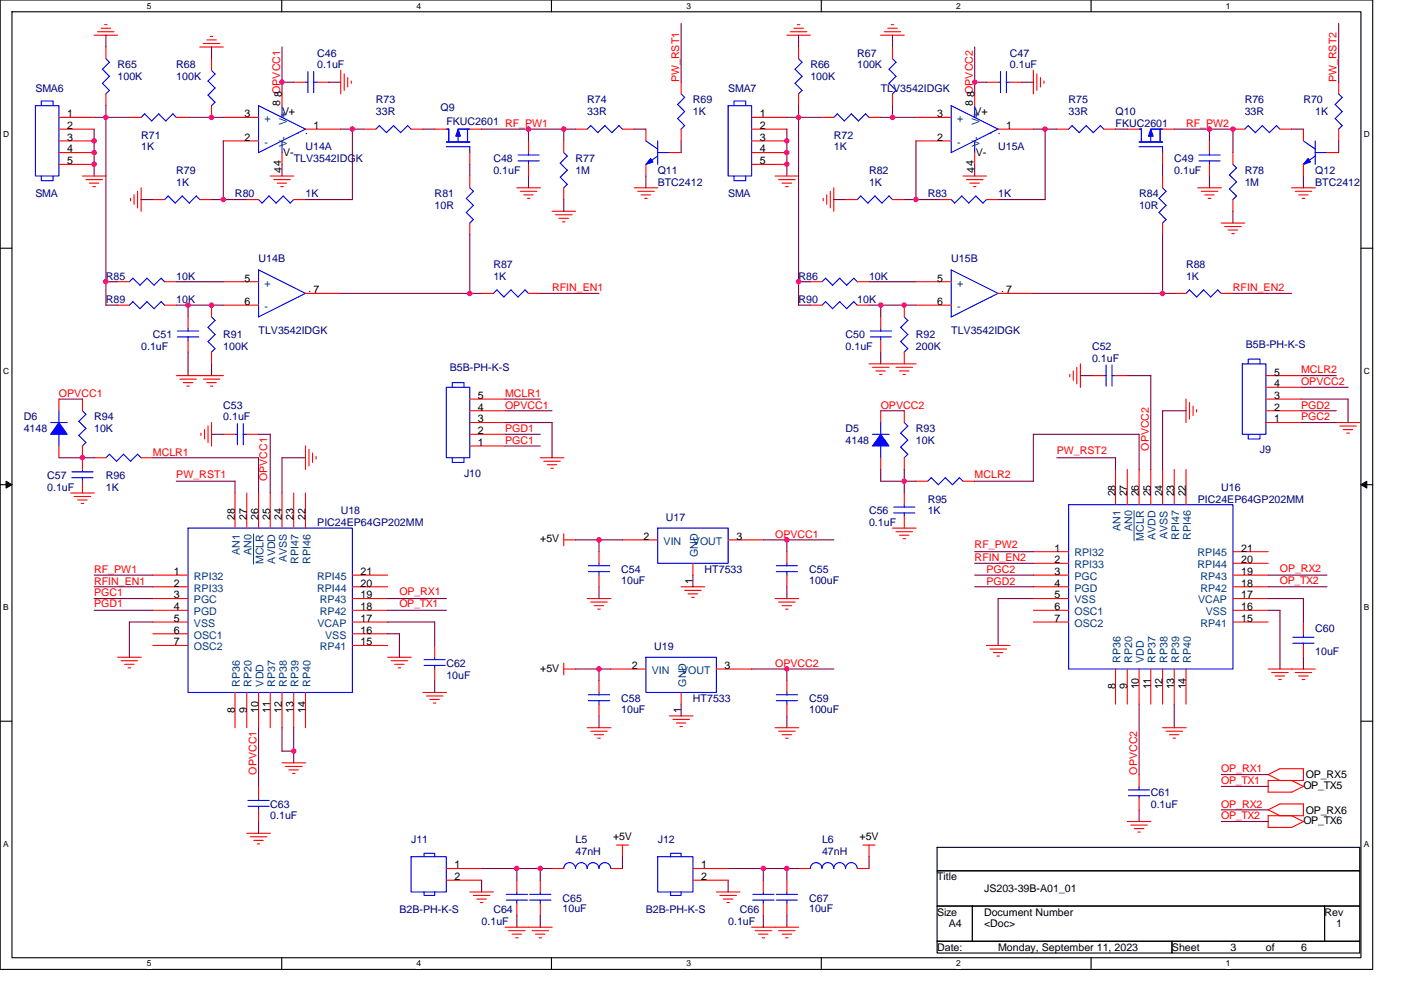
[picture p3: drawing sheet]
<svg xmlns="http://www.w3.org/2000/svg" width="297mm" height="210mm" viewBox="0 0 297 210" stroke-linecap="round" stroke-linejoin="round" font-family="sans-serif">
<path d="M0 0h291v205.6h-291zM2.5 2.5h286v200.6h-286z" fill="none" stroke="#000" stroke-width=".23"/>
<g fill="#fff">
<path d="M31.1 .3h1v1.9h-1z"/>
<path d="M31.1 203.4h1v2h-1z"/>
</g>
<path d="M59.7 0v2.5M59.7 203.1v2.5" fill="none" stroke="#000" stroke-width=".23"/>
<g fill="#fff">
<path d="M88.3 .3h1v1.9h-1z"/>
<path d="M88.3 203.4h1v2h-1z"/>
</g>
<path d="M116.9 0v2.5M116.9 203.1v2.5" fill="none" stroke="#000" stroke-width=".23"/>
<g fill="#fff">
<path d="M145.5 .3h1v1.9h-1z"/>
<path d="M145.5 203.4h1v2h-1z"/>
</g>
<path d="M174.1 0v2.5M174.1 203.1v2.5" fill="none" stroke="#000" stroke-width=".23"/>
<g fill="#fff">
<path d="M202.7 .3h1v1.9h-1z"/>
<path d="M202.7 203.4h1v2h-1z"/>
</g>
<path d="M231.3 0v2.5M231.3 203.1v2.5" fill="none" stroke="#000" stroke-width=".23"/>
<g fill="#fff">
<path d="M259.9 .3h1v1.9h-1z"/>
<path d="M259.9 203.4h1v2h-1z"/>
<path d="M.7 27.6h1.3v1.9h-1.3z"/>
<path d="M289.2 27.6h1.3v1.9h-1.3z"/>
<path d="M.7 77.7h1.3v2h-1.3z"/>
<path d="M289.2 77.7h1.3v2h-1.3z"/>
</g>
<path d="M0 52.6h2.5M288.5 52.6h2.5" fill="none" stroke="#000" stroke-width=".23"/>
<g fill="#fff">
<path d="M.7 127.9h1.2v2h-1.2z"/>
<path d="M289.2 127.9h1.2v2h-1.2z"/>
</g>
<path d="M0 102.8h2.5M288.5 102.8h2.5" fill="none" stroke="#000" stroke-width=".23"/>
<path d="M1.3 102.1l1.2 .7-1.2 .7zM288.5 102.8l1.3-.7v1.4z" fill="#000" stroke="#000" stroke-width=".21"/>
<g fill="#fff">
<path d="M.7 178h1.2v2h-1.2z"/>
<path d="M289.2 178h1.2v2h-1.2z"/>
</g>
<path d="M0 153h2.5M288.5 153h2.5M198.7 179.7h89.6v5h-89.6zM198.7 184.7h89.6v7.5h-89.6zM198.7 192.2h7.5v7.4h-7.5zM198.7 199.6h49.8v2.5h-49.8zM206.2 192.2h74.6v7.4h-74.6zM248.5 199.6h39.8v2.5h-39.8zM280.8 192.2h7.5v7.4h-7.5z" fill="none" stroke="#000" stroke-width=".23"/>
<g fill="none" stroke="#f00" stroke-width=".23">
<path d="M19.9 7.5h5M20.7 6.7h3.5M21.5 6h2M22.2 5.2h.5M22.5 10v2.4M22.5 19.9v2.5M42.4 10h4.9M43.1 9.2h3.5M43.9 8.5h2M44.6 7.7h.5M44.8 12.4v2.5M59.8 19.9v2.5"/>
<path d="M62.3 17.4h2.5M67.3 17.4h2.4M72.2 14.9v5M73 15.7v3.5M73.7 16.4v2.1M74.5 17.2v.5M144.4 17.4v2.5M166.8 7.5h5M167.6 6.7h3.5M168.3 6h2M169 5.2h.6M169.3 10v2.4"/>
<path d="M169.3 19.9v2.5M186.7 7.5h5M187.5 6.7h3.5M188.2 6h2M189 5.2h.5M189.2 10v2.4M189.2 19.9v2.5M206.6 19.9v2.5M209.1 17.4h2.5M214.1 17.4h2.5M219.1 14.9v5M219.8 15.7v3.5"/>
<path d="M220.6 16.4v2.1M221.3 17.2v.5M283.8 17.4v2.5M12.5 27.4h7.5M12.5 24.9h7.5M12.5 29.9h7.5M12.5 32.4h7.5M12.5 34.9h7.5M17.5 37.3h5M18.2 38.1h3.5M18.9 38.8h2.1M19.7 39.6h.5"/>
<path d="M27.4 24.9h2.5M29.9 39.8v5M37.4 24.9h2.5M44.8 22.4v2.5M47.3 24.9h7.5M47.3 29.9h7.5M57.3 37.3h5M58 38.1h3.5M58.8 38.8h2M59.5 39.6h.6M59.8 32.4v2.5M64.8 27.4h7.4"/>
<path d="M77.2 27.4h2.5M87.2 27.4h2.5M92.2 27.4h2.4M99.6 32.4v2.5M99.6 37.3v2.5M99.6 27.4h2.5M109.6 39.8h5M112.1 29.9v2.5M112.1 34.9v2.4M119.5 29.9v2.5M119.5 39.8v2.5M122 27.4h2.5"/>
<path d="M132 27.4h2.5M134.5 39.8h5M136.9 27.4v2.5M136.9 34.9v2.4M141.9 32.4h2.5M144.4 27.4v2.5M159.4 27.4h7.4M159.4 24.9h7.4M159.4 29.9h7.4M159.4 32.4h7.4M159.4 34.9h7.4M164.3 37.3h5"/>
<path d="M165.1 38.1h3.5M165.8 38.8h2M166.6 39.6h.5M174.3 24.9h2.5M176.8 39.8v5M184.3 24.9h2.4M194.2 24.9h7.5M194.2 29.9h7.5M204.2 37.3h5M204.9 38.1h3.5M205.6 38.8h2M206.4 39.6h.5"/>
<path d="M206.6 32.4v2.5M211.6 27.4h7.5M224.1 27.4h2.5M234 27.4h2.5M239 27.4h2.5M246.5 32.4v2.5M246.5 37.3v2.5M246.5 27.4h2.5M254 39.8h4.9M256.4 29.9v2.5M256.4 34.9v2.4M261.4 27.4h2.5"/>
<path d="M261.4 32.4v2.5M271.4 27.4h2.5M273.9 39.8h5M276.3 27.4v2.5M276.3 34.9v2.4M281.3 32.4h2.5M283.8 27.4v2.5M24.9 59.8h2.5M27.7 42.1v.5M28.4 41.3v2M29.2 40.6v3.5M32.4 42.3h2.5"/>
<path d="M34.9 59.8h2.5M42.4 42.3h2.4M47.3 59.8h7.5M52.3 42.3h2.5M62.3 42.3h2.5M99.6 47.3v2.5M110.3 40.6h3.5M111 41.3h2M111.8 42.1h.5M117 44.8h5M117.8 45.6h3.5M118.5 46.3h2"/>
<path d="M119.3 47.1h.5M135.2 40.6h3.5M135.9 41.3h2M136.7 42.1h.5M171.8 59.8h2.5M174.5 42.1v.5M175.3 41.3v2M176 40.6v3.5M179.3 42.3h2.5M181.8 59.8h2.5M189.2 42.3h2.5M194.2 59.8h7.5"/>
<path d="M199.2 42.3h2.5M209.1 42.3h2.5M246.5 47.3v2.5M254.7 40.6h3.5M255.4 41.3h2M256.2 42.1h.5M258.9 47.3h5M259.7 48h3.5M260.4 48.8h2M261.2 49.6h.5M261.4 42.3v2.5M274.6 40.6h3.5"/>
<path d="M275.3 41.3h2M276.1 42.1h.5M24.9 64.7h2.5M34.9 64.7h2.5M37.4 79.7h10M39.9 67.2v2.5M39.9 72.2v2.5M44.8 64.7v2.5M44.8 74.7v2.5M47.3 64.7h7.5M64.8 62.2h7.4M102.1 62.2h2.5"/>
<path d="M112.1 62.2h2.5M171.8 64.7h2.5M181.8 64.7h2.5M185 77.9h3.5M185.7 78.7h2M186.5 79.4h.5M186.7 67.2v2.5M186.7 72.2v2.5M190 77.9h3.5M190.7 78.7h2M191.5 79.4h.5M191.7 64.7v2.5"/>
<path d="M191.7 74.7v2.5M194.2 64.7h7.5M194.2 77.2h-9.9M211.6 62.2h7.5M226.8 79.4v.5M227.6 78.7v2M228.3 77.9v3.5M229.1 77.2v5M231.5 79.7h2.5M236.5 79.7h2.5M249 62.2h2.5M258.9 62.2h2.5"/>
<path d="M268.4 79.7h7.4M12.5 84.6v2.5M12.5 94.6v2.5M17.5 84.6v2.5M17.5 94.6v5M20 97.1h2.5M29.9 97.1h2.5M38.1 80.4h3.5M38.9 81.2h2M39.6 81.9h.5M42.6 91.9v.5M43.1 80.4h3.5"/>
<path d="M43.4 91.1v2M43.8 81.2h2M44.1 90.4v3.5M44.6 81.9h.5M44.8 89.6v5M47.3 92.1h2.5M52.3 92.1h2.5M64.8 94.6v5M65.5 95.3v3.5M66.3 96.1v2M67 96.8v.5M99.6 89.6h7.5"/>
<path d="M99.6 87.1h7.5M99.6 84.6h7.5M99.6 92.1h7.5M99.6 94.6h7.5M114.6 97.1h4.9M115.3 97.8h3.5M116 98.6h2M116.8 99.3h.5M186.7 87.1v2.5M186.7 97.1v2.5M191.7 87.1v2.5M191.7 97.1v2.5"/>
<path d="M236.5 99.6v7.4M239 99.6v7.4M241.5 99.6v7.4M244 99.6v7.4M246.5 99.6v7.4M249 99.6v7.4M251.5 84.6v5M251.5 99.6v7.4M252.2 85.4v3.5M253 86.1v2M253.7 86.9v.5M268.4 89.6h7.4"/>
<path d="M268.4 87.1h7.4M268.4 84.6h7.4M268.4 82.1h7.4M283.3 89.6h5M284.1 90.4h3.5M284.8 91.1h2M285.6 91.9h.5M15 104.6h5M15.7 105.3h3.5M16.5 106h2M17.2 106.8h.5M17.5 102.1v2.5"/>
<path d="M49.8 104.6v7.4M52.3 104.6v7.4M54.8 104.6v7.4M57.3 104.6v7.4M59.8 104.6v7.4M62.3 104.6v7.4M64.8 104.6v7.4M119.5 114.5h2.5M119.5 113.2v2.6M127 117v2.5M132 114.5h7.4M146.9 119.5v2.5"/>
<path d="M154.4 114.5h7.4M166.8 117v2.5M189.2 112h5M190 112.8h3.5M190.7 113.5h2M191.5 114.3h.5M191.7 104.6v2.4M191.7 109.5v2.5M194.2 102.1h2.5M204.2 102.1h2.4M219.1 117h7.5M219.1 119.5h7.5"/>
<path d="M261.4 117h7.5M261.4 119.5h7.5M24.9 139.4h5M32.4 127h7.5M32.4 124.5h7.5M32.4 136.9h7.5M32.4 122h7.5M32.4 129.5h7.5M32.4 131.9h7.5M32.4 134.4h7.5M74.7 127h7.5M74.7 124.5h7.5"/>
<path d="M74.7 136.9h7.5M74.7 122h7.5M74.7 129.5h7.5M74.7 131.9h7.5M74.7 134.4h7.5M82.2 139.4h5M92.2 136.9v2.5M124.5 127h5M125.3 127.7h3.5M126 128.5h2M126.7 129.2h.6M127 122v2.5"/>
<path d="M144.4 124.5h5M145.2 125.2h3.5M145.9 126h2M146.7 126.7h.5M164.3 127h5M165.1 127.7h3.5M165.8 128.5h2M166.6 129.2h.5M166.8 122v2.5M209.1 136.9h5M209.9 137.7h3.5M210.6 138.4h2"/>
<path d="M211.4 139.1h.5M219.1 127h7.5M219.1 124.5h7.5M219.1 122h7.5M219.1 129.5h7.5M219.1 131.9h7.5M261.4 127h7.5M261.4 124.5h7.5M261.4 122h7.5M261.4 129.5h7.5M261.4 131.9h7.5M276.3 131.9v2.5"/>
<path d="M276.3 136.9v2.5M25.7 140.1h3.5M26.4 140.9h2M27.2 141.6h.5M49.8 146.9v7.4M52.3 146.9v7.4M54.8 146.9v7.4M57.3 146.9v7.4M59.8 146.9v7.4M62.3 146.9v7.4M64.8 146.9v7.4M82.9 140.1h3.5"/>
<path d="M83.7 140.9h2M84.4 141.6h.6M89.7 146.9h5M90.4 147.6h3.5M91.1 148.4h2.1M91.9 149.1h.5M92.2 141.9v2.5M119.5 140.6v2.5M119.5 141.9h2.5M124.5 154.3h5M125.3 155.1h3.5M126 155.8h2"/>
<path d="M126.7 156.6h.6M127 144.4v2.5M127 149.4v2.4M129.5 141.9h7.4M141.9 151.8h5M142.7 152.6h3.5M143.4 153.4h2M144.2 154.1h.5M144.4 146.9v2.5M151.9 141.9h7.5M164.3 154.3h5M165.1 155.1h3.5"/>
<path d="M165.8 155.8h2M166.6 156.6h.5M166.8 144.4v2.5M166.8 149.4v2.4M236.5 141.9v7.5M239 141.9v7.5M241.5 141.9v7.5M244 141.9v7.5M246.5 154.3h5M246.5 141.9v7.5M247.2 155.1h3.5M247.9 155.8h2.1"/>
<path d="M248.7 156.6h.5M249 141.9v7.5M251.5 141.9v7.5M269.6 142.6h3.5M270.4 143.4h2M271.1 144.1h.5M274.6 142.6h3.5M275.3 143.4h2M276.1 144.1h.5M278.9 141.9h-10M52.3 176.7h5M53.1 177.5h3.5"/>
<path d="M53.8 178.2h2M54.6 179h.5M54.8 166.8v2.5M54.8 171.8v2.4M59.8 161.8h5M60.5 162.6h3.5M61.3 163.3h2M62 164h.5M130.7 179.2h2.5M132 179.2v2.5M183 179.2h2.5M184.3 179.2v2.5"/>
<path d="M239 174.2h5M239.8 175h3.5M240.5 175.7h2M241.3 176.5h.5M241.5 164.3v2.5M241.5 169.3v2.5M268.9 164.3l2.5 1.2M268.9 168h5M268.9 175.5h5M268.9 171.7l2.5 1.3M268.9 164.3l2.5-1.3h4.9v2.6M268.9 171.8l2.5-1.3h4.9v2.5"/>
<path d="M273.9 165.5l2.4 1.3-2.5 1.2M273.9 173l2.5 1.3M276.3 165.5h-7.4v2.5M276.3 173h-7.4v2.5M276.3 174.2l-2.5 1.3M94.6 184.2h7.5M94.6 186.7h7.5M99.6 189.2h5M100.4 189.9h3.5M101.1 190.7h2M101.9 191.4h.5M107.8 197.4h3.5"/>
<path d="M108.6 198.1h2M109.3 198.9h.6M109.6 186.7v2.5M109.6 191.7v2.5M112.8 197.4h3.5M113.5 198.1h2M114.3 198.9h.5M114.6 186.7v2.5M114.6 191.7v2.5M117 184.2h2.5M117.1 196.7h-10M129.5 184.2h2.5"/>
<path d="M146.9 184.2h7.5M146.9 186.7h7.5M151.9 189.2h5M152.6 189.9h3.5M153.4 190.7h2M154.1 191.4h.5M160.1 197.4h3.5M160.8 198.1h2M161.6 198.9h.5M161.8 186.7v2.5M161.8 191.7v2.5M165.1 197.4h3.5"/>
<path d="M165.8 198.1h2M166.6 198.9h.5M166.8 186.7v2.5M166.8 191.7v2.5M169.3 184.2h2.5M169.3 196.7h-9.9M181.8 184.2h2.5"/>
</g>
<g fill="none" stroke="#00f" stroke-width=".23">
<path d="M21.7 14.7l1.5 1.5M21.7 17.7l1.5 1.5-.8 .7M22.5 12.4l.7 .8M23.2 13.2l-1.5 1.5M23.2 16.2l-1.5 1.5M44.1 17.2l1.5 1.5M44.8 14.9l.8 .8M45.6 15.7l-1.5 1.5M45.6 18.7l-1.5 1.5 1.5 1.5M64.8 17.4h.5M65.3 15.2v4.5M66.5 17.4h.8"/>
<path d="M66.5 15.2v4.5M144.4 19.9l.8 .8-1.5 1.5M168.6 14.7l1.5 1.5M168.6 17.7l1.5 1.5M169.3 12.4l.8 .8M170 13.2l-1.5 1.5M170 16.2l-1.5 1.5M170 19.2l-.7 .7M188.5 14.7l1.5 1.5M188.5 17.7l1.5 1.5-.8 .7M189.2 12.4l.8 .8M190 13.2l-1.5 1.5"/>
<path d="M190 16.2l-1.5 1.5M211.6 17.4h.5M212.1 15.2v4.5M213.4 17.4h.7M213.4 15.2v4.5M283.8 19.9l.8 .8-1.5 1.5M7.5 22.4h5v14.9h-5zM8.8 37.3v1h2.5v-1M8.8 22.4v-1h2.5v1M30.7 24.1l-.8 .8M33.7 24.2l1.5 1.5M33.7 24.1l-1.5 1.6-1.5-1.5"/>
<path d="M36.6 24.2l.8 .7M36.7 24.1l-1.5 1.6M45.6 21.7l-.8 .7M54.8 22.4l10 5M54.8 22.4v10l10-5M59.8 22.4v2.5M59.8 29.9v2.5M80.5 26.6l-.8 .8M83.4 26.6l1.6 1.6M83.5 26.6l-1.6 1.5-1.4-1.5M86.4 26.6l.8 .8M86.4 26.6l-1.5 1.5"/>
<path d="M94.6 31.1h5v1.3M94.6 30.1h5M94.6 27.4h.6l-.1 2.7M97.1 27.4h2.5M97.1 28.6v1.5M99.1 27.4v2.7M99.6 39.8l.8 .8-1.6 1.5 1.6 1.5-1.6 1.5M109.8 34.1h4.5M109.8 32.9h4.5M112.1 32.4v.5M112.1 34.1v.8M118.8 37.6l1.5 1.5-.8 .8"/>
<path d="M119.5 32.4l.8 .7-1.5 1.5 1.5 1.5M120.3 36.1l-1.5 1.5M125.3 26.6l1.5 1.6M125.3 26.6l-.8 .8M128.2 26.6l1.5 1.6M128.3 26.6l-1.6 1.5M131.2 26.6l.8 .8M131.3 26.6l-1.6 1.5M136.9 29.9l2.6 1.7M139.4 32.4h2.6M139.4 33.1l-2.5 1.8M139.4 29.9v5"/>
<path d="M143.7 22.2l1.5 1.5M143.7 25.1l1.5 1.6-.8 .7M145.2 23.7l-1.5 1.5M154.4 22.4h5v14.9h-5zM155.6 22.4v-1h2.5v1M155.6 37.3v1h2.5v-1M177.5 24.1l-.7 .8M180.5 24.1l-1.5 1.6-1.5-1.5M183.5 24.2l.8 .7M183.5 24.1l-1.5 1.6-1.5-1.5M201.7 22.4l9.9 5M201.7 22.4v10l9.9-5"/>
<path d="M206.6 22.4v2.5M206.6 29.9v2.5M227.3 26.6l-.7 .8M230.3 26.6l-1.5 1.6-1.5-1.6M233.3 26.6l.8 .8M233.3 26.6l-1.5 1.6-1.5-1.6M241.5 31.1h5v1.3M241.5 30.1h5M241.5 27.4h.5v2.7M244 27.4h2.5M244 28.6v1.5M246 27.4v2.7"/>
<path d="M246.5 39.8l.7 .8M254.2 34.1h4.5M254.2 32.9h4.5M256.4 32.4v.5M256.4 34.1v.8M260.7 37.1l1.5 1.5-1.6 1.5M261.4 34.9l.8 .7-1.6 1.5M264.6 26.6l1.6 1.6M264.7 26.6l-.8 .8M267.6 26.6l1.6 1.6M267.6 26.6l-1.5 1.5M270.6 26.6l.8 .8"/>
<path d="M270.7 26.6l-1.6 1.5M276.3 29.9l2.6 1.7M278.8 33.1l-2.5 1.8M278.8 29.9v5M278.8 32.4h2.5M283.1 22.2l1.5 1.5M283.1 25.1l1.5 1.6-.8 .7M284.6 23.7l-1.5 1.5M28.2 59l1.5 1.5M28.2 59l-.8 .8M34.2 59l.7 .8M34.2 59l-1.5 1.5"/>
<path d="M35.6 41.6l1.6 1.5 1.4-1.5 1.5 1.5 1.5-1.5 .8 .8M35.7 41.6l-.8 .7M54.8 42.3l.7 .8 1.5-1.5 1.5 1.5M60 41.6l1.5 1.5M60 41.6l-1.5 1.5M62.3 42.3l-.8 .8M98.9 45.1l1.5 1.5-.8 .7M175 59l1.5 1.5M175.1 59l-.8 .8M181.8 42.3l.7-.7 1.5 1.5M181.8 59.8l-.8-.8-1.5 1.5M189.2 42.4l-.7-.8-1.5 1.5-1.5-1.5-1.5 1.5"/>
<path d="M201.7 42.3l.7 .8M201.7 57.2l9.9 5M201.7 57.3v9.9M208.4 43.1l-1.5-1.5-1.5 1.5-1.5-1.5-1.5 1.5M209.1 42.3l-.7 .8M245.7 45.1l1.5 1.5M247.2 40.6l-1.5 1.5 1.5 1.5M247.2 43.6l-1.5 1.5M247.2 46.6l-.7 .7M260.7 40.1l1.5 1.5M262.2 41.6l-.8 .8M28.2 64l1.5 1.5"/>
<path d="M28.2 64l-.8 .7M29.7 65.5l1.5-1.5 1.5 1.5M29.7 60.5l1.5-1.5 1.5 1.5M34.2 64l.7 .7M34.2 64l-1.5 1.5M37.6 71.5h4.5M37.6 70.2h4.5M39.9 69.7v.5M39.9 71.4v.8M44.1 69.4l1.5 1.6M44.8 67.2l.8 .8M45.6 68l-1.5 1.5"/>
<path d="M45.6 71l-1.5 1.5 1.5 1.5M45.6 73.9l-.8 .8M54.8 67.2l10-5-10-4.9v9.9M105.3 61.5l1.5 1.5M105.4 61.5l-.8 .7M106.8 63l1.5-1.5 1.6 1.5M112.1 62.3l-.8-.8-1.5 1.5M175 64l1.5 1.5M175.1 64l-.8 .7M176.5 65.5l1.6-1.5 1.4 1.5M176.5 60.5l1.6-1.5 1.4 1.5M181.8 64.7l-.8-.7-1.5 1.5"/>
<path d="M184.5 71.5h4.5M184.5 70.2h4.5M186.7 69.7v.5M186.7 71.4v.8M191 69.4l1.5 1.6-1.6 1.5M191 72.5l1.5 1.5-.8 .7M191.7 67.2l.8 .8M192.5 68l-1.6 1.5M211.6 62.2l-9.9 5M234 79.7h.5M234.5 77.4v4.5M235.8 79.7h.7"/>
<path d="M235.8 77.4v4.5M251.5 62.2l.7-.7 1.5 1.5M255.2 61.5l1.5 1.5M255.2 61.5l-1.5 1.5M258.9 62.3l-.7-.8-1.5 1.5M263.4 77.2h5v14.9h-5zM264.6 77.2v-1h2.5v1M10.7 89.6h3.6M12.5 87.1v2.5M12.5 92.1v2.5M16.7 92.4l1.5 1.5-.7 .7M17.5 99.6v.5"/>
<path d="M17.5 87.1l.7 .8-1.5 1.5 1.5 1.5M18.2 90.9l-1.5 1.5M23.2 96.3l-.7 .8M26.2 96.4l1.5 1.5M26.2 96.3l-1.5 1.6-1.5-1.5M29.2 96.4l.7 .7M29.2 96.3l-1.5 1.5M49.8 92.1h.6M50.3 89.9v4.4M51.6 92.1h.7M51.6 89.9v4.4M94.6 82.1h5v15h-5z"/>
<path d="M95.9 97.1v1h2.5v-1M95.9 82.1v-.9h2.5v.9M185 92.1h3.5M186.7 89.6v2.5M186.7 94.6v2.5M191 91.9l1.5 1.5-1.6 1.5M191 94.8l1.5 1.6-.8 .7M191.7 89.6l.8 .8-1.6 1.5M264.6 92.1v1h2.5v-1M15.2 101.3h4.5M15.2 100.1h4.5M17.5 101.3v.8"/>
<path d="M39.9 112h34.8v34.9h-34.8zM124.8 120h4.5M127 119.5v.5M139.4 112h15v7.5h-15zM164.6 120h4.5M166.8 119.5v.5M189.5 108.8h4.5M189.5 107.5h4.5M191.7 107v.6M191.7 108.8v.7M197.4 101.3l1.6 1.5M197.5 101.3l-.8 .8"/>
<path d="M200.4 101.3l-1.5 1.5M203.4 101.3l.8 .8M203.4 101.3l-1.5 1.5-1.5-1.5M226.6 107h34.8v34.9h-34.8zM89.9 139.9h4.5M92.2 139.4v.5M124.8 121.2h4.5M127 121.2v.8M136.9 139.4h15v7.5h-15zM164.6 121.2h4.5M166.8 121.2v.8M274.1 135.2h4.5"/>
<path d="M274.1 136.4h4.5M276.3 134.4v.8M276.3 136.4v.5M89.9 141.1h4.5M92.2 141.1v.8M124.8 148.6h4.5M124.8 147.4h4.5M127 146.9v.5M127 148.6v.8M164.6 148.6h4.5M164.6 147.4h4.5M166.8 146.9v.5"/>
<path d="M166.8 148.6v.8M52.6 171h4.5M52.6 169.8h4.5M54.8 169.3v.5M54.8 171v.8M239.2 167.5h4.5M239.2 168.8h4.5M241.5 166.8v.8M241.5 168.8v.5M87.2 181.7h7.4v7.5h-7.4zM89.9 189.2v.7h2.3v-.7M89.9 181.7v-.7h2.3v.7"/>
<path d="M107.3 190.9h4.5M107.3 189.7h4.5M109.6 189.2v.5M109.6 190.9v.8M112.3 190.9h4.5M112.3 189.7h4.5M114.6 189.2v.5M114.6 190.9v.8M129.5 184.2a1.26 1.26 0 0 0-1.3-1.2 1.23 1.23 0 0 0-1.2 1.2 1.26 1.26 0 0 0-1.3-1.2 1.23 1.23 0 0 0-1.2 1.2 1.24 1.24 0 0 0-1.2-1.2 1.24 1.24 0 0 0-1.3 1.2 1.26 1.26 0 0 0-1.3-1.2h.1a1.23 1.23 0 0 0-1.3 1.2M139.4 181.7h7.5v7.5h-7.5zM142.2 181.7v-.7h2.2v.7M142.2 189.2v.7h2.2v-.7"/>
<path d="M159.6 190.9h4.5M159.6 189.7h4.5M161.8 189.2v.5M161.8 190.9v.8M164.6 190.9h4.5M164.6 189.7h4.5M166.8 189.2v.5M166.8 190.9v.8M181.8 184.2a1.24 1.24 0 0 0-1.3-1.2 1.24 1.24 0 0 0-1.2 1.2 1.26 1.26 0 0 0-1.3-1.2 1.23 1.23 0 0 0-1.2 1.2 1.26 1.26 0 0 0-1.3-1.2 1.23 1.23 0 0 0-1.2 1.2 1.24 1.24 0 0 0-1.3-1.2 1.24 1.24 0 0 0-1.2 1.2"/>
</g>
<g fill="#00f" stroke="#00f" stroke-width=".23">
<path d="M12.5 89.6l1.7 2.5h-3.5z" fill-rule="evenodd"/>
<path d="M277.3 33.6l.6 .8-1.6 .5z" fill-rule="evenodd"/>
<path d="M137.9 33.6l.5 .8-1.5 .5z" fill-rule="evenodd"/>
<path d="M97.1 27.4l.5 1.5h-1z" fill-rule="evenodd"/>
<path d="M244 27.4l.5 1.5h-1z" fill-rule="evenodd"/>
<path d="M186.7 92.1l1.8 2.5h-3.5z" fill-rule="evenodd"/>
</g>
<path d="M53.8 113.3v6.4M240.5 108.3v6.4" fill="none" stroke="#004080" stroke-width=".21"/>
<g fill="none" stroke="#800040" stroke-width=".23">
<path d="M22.5 7.5v2.5M44.8 9.9v2.5M59.8 17.4h2.5M59.8 9.9v10M69.7 17.4h2.5M144.4 5v12.4M169.3 7.5v2.5M189.2 7.5v2.5M206.6 17.4h2.5M206.6 9.9v10M216.6 17.4h2.5M283.8 5v12.4"/>
<path d="M19.9 24.9h7.5M20 27.4v9.9M22.5 22.4v42.3M39.9 24.9h7.4M47.3 29.9v12.4M59.8 34.8v2.5M72.2 27.4h5M74.7 27.4v14.9h-10M89.6 27.4h2.6M99.6 34.8v2.5M102.1 27.4h19.9M112.1 37.3v2.5"/>
<path d="M112.1 27.4v2.5M119.5 27.4v2.5M134.4 27.4h2.5M136.9 37.3v2.5M144.4 29.9v2.5M166.8 27.4v9.9M169.3 22.4v42.3h2.5M174.3 24.9h-7.5M186.7 24.9h7.5M189.2 22.4v2.5M194.2 29.9v12.4M206.6 34.8v2.5"/>
<path d="M219.1 27.4h5M221.6 27.4v14.9h-10M236.5 27.4h2.5M246.5 34.8v2.5M248.9 27.4h12.5M256.4 37.3v2.5M256.4 27.4v2.5M261.4 27.4v5M273.8 27.4h2.5M276.3 37.3v2.6M283.8 29.9v2.5M22.4 59.8h2.5"/>
<path d="M29.9 42.3h2.5M37.4 59.8h10M44.8 42.3h7.5M99.6 49.8v12.4M119.5 42.3v2.5M169.3 59.8h2.5M176.8 42.3h2.5M184.3 59.8h9.9M191.7 42.3h7.5M246.5 49.8v12.4M261.4 44.8v2.5M22.4 64.7h2.5"/>
<path d="M37.4 64.7h9.9M39.9 64.7v2.5M39.9 74.7v5M44.8 77.2v2.5M72.2 62.2h29.9M114.5 62.2h12.5M184.3 64.7h9.9M186.7 74.7v2.5M186.7 64.7v2.5M219.1 62.2h29.9M229.1 79.7h2.5M239 79.7h5v19.9"/>
<path d="M261.4 62.2h12.5M275.8 79.7h7.5M12.5 84.6h5M12.5 97.1h7.5M32.4 97.1h22.4M44.8 92.1h2.6M54.8 92.1h2.5v12.5M54.8 97.1v7.5M64.8 97.1h-5v7.5M107.1 87.1h9.9M107.1 89.6h9.9M107.1 84.6h7.5"/>
<path d="M107.1 92.1h7.5M107.1 94.6h7.5M117 89.6v7.5M186.7 87.1h5M186.7 99.6v2.5h7.5M191.7 99.6v5M224.1 97.1h12.4M236.5 97.1v2.5M241.5 92.1v7.5M241.5 92.1h-22.4v10M251.5 87.1h-5v12.5M275.8 87.1h7.5"/>
<path d="M275.8 82.1h10M275.8 89.6h7.5M275.8 84.6h10M285.8 84.6v5M37.4 102.1h12.4v2.5M122 114.5h10M127 114.5v2.5M161.8 114.5h15M166.8 114.5v2.5M206.6 119.5h12.5M206.6 117h12.5M206.6 102.1h12.5"/>
<path d="M20 122h12.4M20 129.5h12.4M20 124.5h12.4M20 127h12.4M32.4 131.9h-5v7.5M82.2 131.9h10v5M82.2 129.5h12.5M82.2 127h12.5M82.2 134.4h2.5v5M127 124.5v2.5M146.9 122v2.5M166.8 124.5v2.5"/>
<path d="M206.6 122h12.5M206.6 124.5h12.5M219.1 127h-7.5v9.9M268.9 127h7.4v5M268.9 122h12.4M268.9 124.5h12.4M268.9 129.5h2.5v12.4M276.3 139.4v2.5M54.8 154.3v12.5M59.8 154.3v5h2.5M62.3 154.3v7.5M92.2 144.4v2.5"/>
<path d="M122 141.9h7.5M127 141.9v2.5M127 151.8v2.6M144.4 149.4v2.5M166.8 141.9v2.5M166.8 151.8v2.6M176.8 141.9h-17.4M241.5 149.4v14.9M249 149.4v5M54.8 174.2v2.6M241.5 171.8v2.5M258.9 164.3h10"/>
<path d="M258.9 166.8h10M258.9 171.8h10M258.9 174.2h10M102.1 184.2h15M102.1 186.7v2.5M109.6 184.2v2.5M109.6 194.2v2.5M114.6 184.2v2.5M114.6 194.2v2.5M132 181.7v2.5M154.4 184.2h14.9M154.4 186.7v2.5"/>
<path d="M161.8 184.2v2.5M161.8 194.1v2.6M166.8 194.1v2.6M166.8 184.2v2.5M184.3 181.7v2.5"/>
</g>
<g fill="#f0f" stroke="#f0f" stroke-width=".23">
<circle cx="59.8" cy="17.4" r=".49"/>
<circle cx="22.4" cy="59.7" r=".49"/>
<circle cx="22.4" cy="24.9" r=".49"/>
<circle cx="74.7" cy="27.4" r=".49"/>
<circle cx="112" cy="27.4" r=".49"/>
<circle cx="119.5" cy="27.4" r=".49"/>
<circle cx="47.3" cy="42.3" r=".49"/>
<circle cx="99.6" cy="62.2" r=".49"/>
<circle cx="39.9" cy="64.7" r=".5"/>
<circle cx="127" cy="114.5" r=".5"/>
<circle cx="166.8" cy="114.5" r=".49"/>
<circle cx="169.3" cy="59.7" r=".49"/>
<circle cx="169.3" cy="24.9" r=".49"/>
<circle cx="166.8" cy="29.9" r=".49"/>
<circle cx="221.6" cy="27.4" r=".49"/>
<circle cx="256.4" cy="27.4" r=".49"/>
<circle cx="261.4" cy="27.4" r=".49"/>
<circle cx="194.2" cy="42.3" r=".49"/>
<circle cx="246.5" cy="62.2" r=".49"/>
<circle cx="191.7" cy="64.7" r=".49"/>
<circle cx="127" cy="141.9" r=".49"/>
<circle cx="166.8" cy="141.9" r=".49"/>
<circle cx="44.8" cy="24.9" r=".49"/>
<circle cx="189.2" cy="24.9" r=".49"/>
<circle cx="109.6" cy="184.2" r=".49"/>
<circle cx="161.8" cy="184.2" r=".49"/>
<circle cx="166.8" cy="184.2" r=".49"/>
<circle cx="44.8" cy="64.7" r=".49"/>
<circle cx="186.7" cy="64.7" r=".49"/>
<circle cx="17.5" cy="97.1" r=".49"/>
<circle cx="114.5" cy="184.2" r=".49"/>
<circle cx="20" cy="34.8" r=".49"/>
<circle cx="20" cy="32.4" r=".49"/>
<circle cx="62.3" cy="159.3" r=".49"/>
<circle cx="166.8" cy="34.8" r=".49"/>
<circle cx="166.8" cy="32.4" r=".49"/>
<circle cx="191.7" cy="102.1" r=".49"/>
<circle cx="20" cy="29.9" r=".49"/>
<circle cx="206.6" cy="17.4" r=".49"/>
</g>
<g font-size="2.2" fill="#000080">
<text x="24.9" y="14.5">R65</text>
<text x="24.9" y="17">100K</text>
<text x="37.4" y="14.5">R68</text>
<text x="37.4" y="17">100K</text>
<text x="67.3" y="12">C46</text>
<text x="67.3" y="14.5">0.1uF</text>
<text x="171.8" y="14.5">R66</text>
<text x="171.8" y="17">100K</text>
<text x="181.8" y="12">R67</text>
<text x="181.8" y="14.5">100K</text>
<text x="214.1" y="12">C47</text>
<text x="214.1" y="14.5">0.1uF</text>
<text x="7.5" y="19.5">SMA6</text>
<text x="79.7" y="21.9">R73</text>
<text x="93.4" y="23.5">Q9</text>
<text x="124.5" y="21.9">R74</text>
<text x="146.9" y="21.9">R69</text>
<text x="154.4" y="19.5">SMA7</text>
<text x="186.7" y="19.5">TLV3542IDGK</text>
<text x="226.6" y="21.9">R75</text>
<text x="263.9" y="21.9">R76</text>
<text x="276.3" y="21.9">R70</text>
<text x="29.9" y="29.4">R71</text>
<text x="79.7" y="24.4">33R</text>
<text x="94.6" y="26.4">FKUC2601 RF_PW1</text>
<text x="124.5" y="24.4">33R</text>
<text x="146.9" y="24.4">1K</text>
<text x="176.8" y="29.4">R72</text>
<text x="226.6" y="24.4">33R</text>
<text x="236.5" y="24.4">Q10</text>
<text x="236.5" y="26.9">FKUC2601</text>
<text x="263.9" y="24.4">33R</text>
<text x="278.8" y="24.4">1K</text>
<text x="29.9" y="31.9">1K</text>
<text x="62.3" y="34.4">TLV3542IDGK</text>
<text x="64.8" y="31.9">U14A</text>
<text x="104.6" y="34.4">C48</text>
<text x="122" y="34.4">R77</text>
<text x="176.8" y="31.9">1K</text>
<text x="211.6" y="31.9">U15A</text>
<text x="249" y="34.4">C49</text>
<text x="7.5" y="41.9">SMA</text>
<text x="37.4" y="36.9">R79</text>
<text x="37.4" y="39.4">1K</text>
<text x="49.8" y="41.9">R80</text>
<text x="64.8" y="41.9">1K</text>
<text x="92.2" y="41.9">R81</text>
<text x="104.6" y="36.9">0.1uF</text>
<text x="122" y="36.9">1M</text>
<text x="139.4" y="36.9">Q11</text>
<text x="139.4" y="39.4">BTC2412</text>
<text x="154.4" y="41.9">SMA</text>
<text x="184.3" y="36.9">R82</text>
<text x="184.3" y="39.4">1K</text>
<text x="196.7" y="41.9">R83</text>
<text x="211.6" y="41.9">1K</text>
<text x="241.5" y="41.9">R84</text>
<text x="249" y="36.9">0.1uF</text>
<text x="263.9" y="36.9">R78</text>
<text x="263.9" y="39.4">1M</text>
<text x="278.8" y="36.9">Q12</text>
<text x="278.8" y="39.4">BTC2412</text>
<text x="92.2" y="44.4">10R</text>
<text x="241.5" y="44.4">10R</text>
<text x="22.5" y="59.3">R85</text>
<text x="37.4" y="59.3">10K</text>
<text x="54.8" y="55.6">U14B</text>
<text x="104.6" y="56.8">R87</text>
<text x="104.6" y="59.3">1K</text>
<text x="169.3" y="59.3">R86</text>
<text x="184.3" y="59.3">10K</text>
<text x="201.7" y="55.6">U15B</text>
<text x="251.5" y="56.8">R88</text>
<text x="251.5" y="59.3">1K</text>
<text x="22.5" y="64.3">R89</text>
<text x="37.4" y="64.3">10K</text>
<text x="169.3" y="64.3">R90</text>
<text x="181.8" y="64.3">10K</text>
<text x="32.4" y="71.7">C51</text>
<text x="47.3" y="71.7">R91</text>
<text x="54.8" y="70.7">TLV3542IDGK</text>
<text x="179.3" y="71.7">C50</text>
<text x="194.2" y="71.7">R92</text>
<text x="201.7" y="70.7">TLV3542IDGK</text>
<text x="29.9" y="74.2">0.1uF</text>
<text x="47.3" y="74.2">100K</text>
<text x="179.3" y="74.2">0.1uF</text>
<text x="194.2" y="74.2">200K</text>
<text x="231.5" y="74.2">C52</text>
<text x="231.5" y="76.7">0.1uF</text>
<text x="264.2" y="73.7">B5B-PH-K-S</text>
<text x="95.4" y="78.7">B5B-PH-K-S</text>
<text x="5" y="89.2">D6</text>
<text x="20" y="89.2">R94</text>
<text x="47.3" y="86.7">C53</text>
<text x="47.3" y="89.2">0.1uF</text>
<text x="5" y="91.7">4148</text>
<text x="20" y="91.7">10K</text>
<text x="179.3" y="91.7">D5</text>
<text x="179.3" y="94.1">4148</text>
<text x="194.2" y="91.7">R93</text>
<text x="194.2" y="94.1">10K</text>
<text x="10" y="101.6">C57</text>
<text x="22.5" y="101.6">R96</text>
<text x="98.4" y="101.1">J10</text>
<text x="267.1" y="96.1">J9</text>
<text x="10" y="104.1">0.1uF</text>
<text x="22.5" y="104.1">1K</text>
<text x="196.7" y="106.6">R95</text>
<text x="254" y="106.6">PIC24EP64GP202MM</text>
<text x="258.9" y="104.1">U16</text>
<text x="67.3" y="111.6">PIC24EP64GP202MM</text>
<text x="72.2" y="109.1">U18</text>
<text x="141.2" y="110.6">U17</text>
<text x="184.3" y="109.1">C56</text>
<text x="184.3" y="111.6">0.1uF</text>
<text x="196.7" y="109.1">1K</text>
<text x="131.7" y="121.5">C54</text>
<text x="131.7" y="123.8">10uF</text>
<text x="149.4" y="121.5">HT7533</text>
<text x="171.6" y="121.5">C55</text>
<text x="171.6" y="123.8">100uF</text>
<text x="138.7" y="137.9">U19</text>
<text x="278.8" y="134">C60</text>
<text x="94.6" y="141.4">C62</text>
<text x="94.6" y="143.9">10uF</text>
<text x="278.8" y="138.9">10uF</text>
<text x="131.7" y="148.9">C58</text>
<text x="146.9" y="148.9">HT7533</text>
<text x="171.6" y="148.9">C59</text>
<text x="131.7" y="151.2">10uF</text>
<text x="171.6" y="151.2">100uF</text>
<text x="57.3" y="171.3">C63</text>
<text x="57.3" y="173.8">0.1uF</text>
<text x="244" y="168.8">C61</text>
<text x="244" y="171.3">0.1uF</text>
<text x="87.2" y="178.8">J11</text>
<text x="122" y="178.8">L5</text>
<text x="139.4" y="178.8">J12</text>
<text x="174.3" y="178.8">L6</text>
<text x="122" y="181.3">47nH</text>
<text x="174.3" y="181.3">47nH</text>
<text x="119.3" y="191.2">C65</text>
<text x="171.6" y="191.2">C67</text>
<text x="84.7" y="193.7">B2B-PH-K-S</text>
<text x="102.1" y="196.2">0.1uF</text>
<text x="104.6" y="193.7">C64</text>
<text x="119.3" y="193.5">10uF</text>
<text x="136.9" y="193.7">B2B-PH-K-S</text>
<text x="154.4" y="196.2">0.1uF</text>
<text x="156.9" y="193.7">C66</text>
<text x="171.6" y="193.5">10uF</text>
</g>
<g font-size="2.2" fill="#f00">
<text x="144" y="17.4" transform="rotate(-90 144 17.4)">PW_RST1</text>
<text x="283.4" y="17.4" transform="rotate(-90 283.4 17.4)">PW_RST2</text>
<text x="251.5" y="26.9">RF_PW2</text>
<text x="117" y="61.8">RFIN_EN1</text>
<text x="261.4" y="61.8">RFIN_EN2</text>
<text x="275.8" y="79.2">MCLR2</text>
<text x="275.8" y="81.7">OPVCC2</text>
<text x="12.5" y="84.2">OPVCC1</text>
<text x="107.1" y="84.2">MCLR1</text>
<text x="107.1" y="86.7">OPVCC1</text>
<text x="186.7" y="86.7">OPVCC2</text>
<text x="275.8" y="86.7">PGD2</text>
<text x="275.8" y="89.2">PGC2</text>
<text x="107.1" y="91.7">PGD1</text>
<text x="107.1" y="94.1">PGC1</text>
<text x="243.6" y="95.6" transform="rotate(-90 243.6 95.6)">OPVCC2</text>
<text x="32.4" y="96.6">MCLR1</text>
<text x="37.4" y="101.4">PW_RST1</text>
<text x="206.6" y="101.4">MCLR2</text>
<text x="224.1" y="96.4">PW_RST2</text>
<text x="56.6" y="102.1" transform="rotate(-90 56.6 102.1)">OPVCC1</text>
<text x="164.3" y="114">OPVCC1</text>
<text x="206.6" y="119">RFIN_EN2</text>
<text x="206.6" y="116.3">RF_PW2</text>
<text x="20" y="124">RFIN_EN1</text>
<text x="20" y="121.5">RF_PW1</text>
<text x="209.1" y="121.5">PGC2</text>
<text x="209.1" y="124">PGD2</text>
<text x="271.4" y="123.8">OP_TX2</text>
<text x="271.4" y="121.3">OP_RX2</text>
<text x="20" y="126.5">PGC1</text>
<text x="20" y="128.7">PGD1</text>
<text x="84.7" y="128.7">OP_TX1</text>
<text x="84.7" y="126.3">OP_RX1</text>
<text x="164.3" y="141.4">OPVCC2</text>
<text x="54.4" y="164.3" transform="rotate(-90 54.4 164.3)">OPVCC1</text>
<text x="241.1" y="164.3" transform="rotate(-90 241.1 164.3)">OPVCC2</text>
<text x="258.9" y="163.8">OP_RX1</text>
<text x="258.9" y="166.3">OP_TX1</text>
<text x="258.9" y="171.3">OP_RX2</text>
<text x="258.9" y="173.8">OP_TX2</text>
</g>
<g font-size="2.2">
<text x="59.4" y="22.4" transform="rotate(-90 59.4 22.4)">8</text>
<text x="59.8" y="20.7" transform="rotate(-90 59.8 20.7)">8OPVCC1</text>
<text x="206.2" y="22.4" transform="rotate(-90 206.2 22.4)">8</text>
<text x="206.6" y="20.7" transform="rotate(-90 206.6 20.7)">8OPVCC2</text>
<text x="14.2" y="24.9">1</text>
<text x="14.2" y="27.4">2</text>
<text x="14.2" y="29.9">3</text>
<text x="51.8" y="29.9">2</text>
<text x="51.8" y="24.9">3</text>
<text x="59.8" y="24.4">V+</text>
<text x="65.1" y="28.6" transform="rotate(-90 65.1 28.6)">.</text>
<text x="66.5" y="27.4">1</text>
<text x="161.1" y="24.9">1</text>
<text x="161.1" y="27.4">2</text>
<text x="161.1" y="29.9">3</text>
<text x="198.7" y="29.9">2</text>
<text x="198.7" y="24.9">3</text>
<text x="206.6" y="24.4">V+</text>
<text x="212" y="28.6" transform="rotate(-90 212 28.6)">.</text>
<text x="213.4" y="27.4">1</text>
<text x="14.2" y="32.3">4</text>
<text x="14.2" y="34.8">5</text>
<text x="60" y="33.1">V-</text>
<text x="161.1" y="32.3">4</text>
<text x="161.1" y="34.8">5</text>
<text x="206.9" y="33.1">V-</text>
<text x="59.8" y="36.7" transform="rotate(-90 59.8 36.7)">44</text>
<text x="206.6" y="36.7" transform="rotate(-90 206.6 36.7)">44</text>
<text x="51.8" y="59.7">5</text>
<text x="198.7" y="59.7">5</text>
<text x="51.8" y="64.7">6</text>
<text x="65.8" y="62.2" transform="rotate(-90 65.8 62.2)">.</text>
<text x="66.5" y="62.2">7</text>
<text x="198.7" y="64.7">6</text>
<text x="212.7" y="62.2" transform="rotate(-90 212.7 62.2)">.</text>
<text x="213.4" y="62.2">7</text>
<text x="270.1" y="82.1">4</text>
<text x="270.1" y="79.7">5</text>
<text x="101.3" y="89.6">3</text>
<text x="101.3" y="87.1">4</text>
<text x="101.3" y="84.6">5</text>
<text x="270.1" y="89.6">1</text>
<text x="270.1" y="87.1">2</text>
<text x="270.1" y="84.6">3</text>
<text x="101.3" y="94.6">1</text>
<text x="101.3" y="92.1">2</text>
<text x="236.5" y="105.3" transform="rotate(-90 236.5 105.3)">28</text>
<text x="239" y="105.3" transform="rotate(-90 239 105.3)">27</text>
<text x="241.5" y="105.3" transform="rotate(-90 241.5 105.3)">26</text>
<text x="244" y="105.3" transform="rotate(-90 244 105.3)">25</text>
<text x="246.5" y="105.3" transform="rotate(-90 246.5 105.3)">24</text>
<text x="248.9" y="105.3" transform="rotate(-90 248.9 105.3)">23</text>
<text x="251.4" y="105.3" transform="rotate(-90 251.4 105.3)">22</text>
<text x="49.8" y="110.3" transform="rotate(-90 49.8 110.3)">28</text>
<text x="52.3" y="110.3" transform="rotate(-90 52.3 110.3)">27</text>
<text x="54.8" y="110.3" transform="rotate(-90 54.8 110.3)">26</text>
<text x="57.3" y="110.3" transform="rotate(-90 57.3 110.3)">25</text>
<text x="59.8" y="110.3" transform="rotate(-90 59.8 110.3)">24</text>
<text x="62.2" y="110.3" transform="rotate(-90 62.2 110.3)">23</text>
<text x="64.7" y="110.3" transform="rotate(-90 64.7 110.3)">22</text>
<text x="114.6" y="115">+5V</text>
<text x="136.5" y="114.5">2</text>
<text x="156.1" y="114.5">3</text>
<text x="223.6" y="117">1</text>
<text x="223.6" y="119.5">2</text>
<text x="263.1" y="119.5">20</text>
<text x="263.1" y="117">21</text>
<text x="36.9" y="122">1</text>
<text x="36.9" y="124.4">2</text>
<text x="76.5" y="124.4">20</text>
<text x="76.5" y="122">21</text>
<text x="146.9" y="123.8" transform="rotate(-90 146.9 123.8)">1</text>
<text x="223.6" y="122">3</text>
<text x="223.6" y="124.4">4</text>
<text x="263.1" y="124.4">18</text>
<text x="263.1" y="122">19</text>
<text x="36.9" y="126.9">3</text>
<text x="36.9" y="129.4">4</text>
<text x="36.9" y="131.9">5</text>
<text x="76.5" y="131.9">17</text>
<text x="76.5" y="129.4">18</text>
<text x="76.5" y="126.9">19</text>
<text x="223.6" y="126.9">5</text>
<text x="223.6" y="129.4">6</text>
<text x="223.6" y="131.9">7</text>
<text x="263.1" y="131.9">15</text>
<text x="263.1" y="129.4">16</text>
<text x="263.1" y="126.9">17</text>
<text x="36.9" y="134.4">6</text>
<text x="36.9" y="136.9">7</text>
<text x="76.5" y="136.9">15</text>
<text x="76.5" y="134.4">16</text>
<text x="114.6" y="142.4">+5V</text>
<text x="134" y="141.9">2</text>
<text x="153.6" y="141.9">3</text>
<text x="236.5" y="146.2" transform="rotate(-90 236.5 146.2)">8</text>
<text x="239" y="146.2" transform="rotate(-90 239 146.2)">9</text>
<text x="241.5" y="146.2" transform="rotate(-90 241.5 146.2)">10</text>
<text x="244" y="146.2" transform="rotate(-90 244 146.2)">11</text>
<text x="246.5" y="146.2" transform="rotate(-90 246.5 146.2)">12</text>
<text x="248.9" y="146.2" transform="rotate(-90 248.9 146.2)">13</text>
<text x="251.4" y="146.2" transform="rotate(-90 251.4 146.2)">14</text>
<text x="49.8" y="151.2" transform="rotate(-90 49.8 151.2)">8</text>
<text x="52.3" y="151.2" transform="rotate(-90 52.3 151.2)">9</text>
<text x="54.8" y="151.2" transform="rotate(-90 54.8 151.2)">10</text>
<text x="57.3" y="151.2" transform="rotate(-90 57.3 151.2)">11</text>
<text x="59.8" y="151.2" transform="rotate(-90 59.8 151.2)">12</text>
<text x="62.2" y="151.2" transform="rotate(-90 62.2 151.2)">13</text>
<text x="64.7" y="151.2" transform="rotate(-90 64.7 151.2)">14</text>
<text x="144.4" y="151.2" transform="rotate(-90 144.4 151.2)">1</text>
<text x="276.3" y="167.3">OP_TX5</text>
<text x="276.9" y="165.1">OP_RX5</text>
<text x="276.9" y="172.6">OP_RX6</text>
<text x="130" y="178.3">+5V</text>
<text x="182.3" y="178.3">+5V</text>
<text x="276.3" y="174.8">OP_TX6</text>
<text x="96.4" y="184.2">1</text>
<text x="148.7" y="184.2">1</text>
<text x="96.4" y="186.7">2</text>
<text x="148.7" y="186.7">2</text>
<text x="198.7" y="186.7">Title</text>
<text x="208.6" y="189.2">JS203-39B-A01_01</text>
<text x="198.7" y="194.2">Size</text>
<text x="201.2" y="196.7">A4</text>
<text x="208.6" y="194.2">Document Number</text>
<text x="208.6" y="196.7">&lt;Doc&gt;</text>
<text x="280.8" y="194.2">Rev</text>
<text x="283.3" y="196.7">1</text>
<text x="198.7" y="201.7">Date:</text>
<text x="211.6" y="201.7">Monday, September 11, 2023</text>
<text x="248.5" y="201.7">Sheet</text>
<text x="260.9" y="201.7">3</text>
<text x="268.4" y="201.7">of</text>
<text x="275.8" y="201.7">6</text>
</g>
<g font-size="2.2" fill="#004080">
<text x="56.1" y="25.9">+</text>
<text x="60.8" y="26.5" transform="rotate(-90 60.8 26.5)">V+</text>
<text x="62.9" y="28.4">.</text>
<text x="202.9" y="25.9">+</text>
<text x="207.7" y="26.5" transform="rotate(-90 207.7 26.5)">V+</text>
<text x="209.8" y="28.4">.</text>
<text x="56.1" y="30.9">-</text>
<text x="60.8" y="31.1" transform="rotate(-90 60.8 31.1)">V-</text>
<text x="202.9" y="30.9">-</text>
<text x="207.7" y="31.1" transform="rotate(-90 207.7 31.1)">V-</text>
<text x="56.1" y="60.8">+</text>
<text x="56.1" y="65.7">-</text>
<text x="62.9" y="63.2">.</text>
<text x="202.9" y="60.8">+</text>
<text x="202.9" y="65.7">-</text>
<text x="209.8" y="63.2">.</text>
<text x="237.6" y="112.7" transform="rotate(-90 237.6 112.7)">AN1</text>
<text x="240" y="112.7" transform="rotate(-90 240 112.7)">AN0</text>
<text x="50.9" y="117.6" transform="rotate(-90 50.9 117.6)">AN1</text>
<text x="53.4" y="117.6" transform="rotate(-90 53.4 117.6)">AN0</text>
<text x="55.9" y="119.7" transform="rotate(-90 55.9 119.7)">MCLR</text>
<text x="58.3" y="119.5" transform="rotate(-90 58.3 119.5)">AVDD</text>
<text x="60.8" y="119.3" transform="rotate(-90 60.8 119.3)">AVSS</text>
<text x="63.3" y="119.5" transform="rotate(-90 63.3 119.5)">RPI47</text>
<text x="65.8" y="119.5" transform="rotate(-90 65.8 119.5)">RPI46</text>
<text x="140.7" y="115.5">VIN</text>
<text x="146.9" y="115.5">VOUT</text>
<text x="148" y="118.2" transform="rotate(-90 148 118.2)">GND</text>
<text x="227.8" y="118">RPI32</text>
<text x="242.5" y="114.7" transform="rotate(-90 242.5 114.7)">MCLR</text>
<text x="245" y="114.6" transform="rotate(-90 245 114.6)">AVDD</text>
<text x="247.5" y="114.3" transform="rotate(-90 247.5 114.3)">AVSS</text>
<text x="250" y="114.6" transform="rotate(-90 250 114.6)">RPI47</text>
<text x="252.5" y="114.6" transform="rotate(-90 252.5 114.6)">RPI46</text>
<text x="253.9" y="118">RPI45</text>
<text x="41.1" y="123">RPI32</text>
<text x="41.1" y="125.5">RPI33</text>
<text x="67.2" y="125.5">RPI44</text>
<text x="67.2" y="123">RPI45</text>
<text x="227.8" y="120.5">RPI33</text>
<text x="227.8" y="123">PGC</text>
<text x="227.8" y="125.5">PGD</text>
<text x="253.9" y="120.5">RPI44</text>
<text x="254.5" y="125.5">RP42</text>
<text x="254.5" y="123">RP43</text>
<text x="41.1" y="128">PGC</text>
<text x="41.1" y="130.5">PGD</text>
<text x="67.8" y="130.5">RP42</text>
<text x="67.8" y="128">RP43</text>
<text x="227.8" y="128">VSS</text>
<text x="227.8" y="130.5">OSC1</text>
<text x="254" y="128">VCAP</text>
<text x="255.6" y="130.5">VSS</text>
<text x="41.1" y="132.9">VSS</text>
<text x="41.1" y="135.4">OSC1</text>
<text x="41.1" y="137.9">OSC2</text>
<text x="67.3" y="132.9">VCAP</text>
<text x="67.8" y="137.9">RP41</text>
<text x="69" y="135.4">VSS</text>
<text x="227.8" y="132.9">OSC2</text>
<text x="254.5" y="132.9">RP41</text>
<text x="138.2" y="142.9">VIN</text>
<text x="144.4" y="142.9">VOUT</text>
<text x="237.6" y="140.7" transform="rotate(-90 237.6 140.7)">RP36</text>
<text x="240" y="140.7" transform="rotate(-90 240 140.7)">RP20</text>
<text x="242.5" y="140.7" transform="rotate(-90 242.5 140.7)">VDD</text>
<text x="245" y="140.7" transform="rotate(-90 245 140.7)">RP37</text>
<text x="247.5" y="140.7" transform="rotate(-90 247.5 140.7)">RP38</text>
<text x="250" y="140.7" transform="rotate(-90 250 140.7)">RP39</text>
<text x="252.5" y="140.7" transform="rotate(-90 252.5 140.7)">RP40</text>
<text x="50.9" y="145.6" transform="rotate(-90 50.9 145.6)">RP36</text>
<text x="53.4" y="145.6" transform="rotate(-90 53.4 145.6)">RP20</text>
<text x="55.9" y="145.6" transform="rotate(-90 55.9 145.6)">VDD</text>
<text x="58.3" y="145.6" transform="rotate(-90 58.3 145.6)">RP37</text>
<text x="60.8" y="145.6" transform="rotate(-90 60.8 145.6)">RP38</text>
<text x="63.3" y="145.6" transform="rotate(-90 63.3 145.6)">RP39</text>
<text x="65.8" y="145.6" transform="rotate(-90 65.8 145.6)">RP40</text>
<text x="145.5" y="145.6" transform="rotate(-90 145.5 145.6)">GND</text>
</g>
<g font-size="1.8">
<text x="31.1" y="1.8">5</text>
<text x="88.3" y="1.8">4</text>
<text x="145.5" y="1.8">3</text>
<text x="202.7" y="1.8">2</text>
<text x="259.9" y="1.8">1</text>
<text x=".7" y="29.1">D</text>
<text x="289.2" y="29.1">D</text>
<text x=".7" y="79.3">C</text>
<text x="289.2" y="79.3">C</text>
<text x=".7" y="129.5">B</text>
<text x="289.2" y="129.5">B</text>
<text x=".7" y="179.6">A</text>
<text x="289.2" y="179.6">A</text>
<text x="31.1" y="205">5</text>
<text x="88.3" y="205">4</text>
<text x="145.5" y="205">3</text>
<text x="202.7" y="205">2</text>
<text x="259.9" y="205">1</text>
</g>
</svg>
